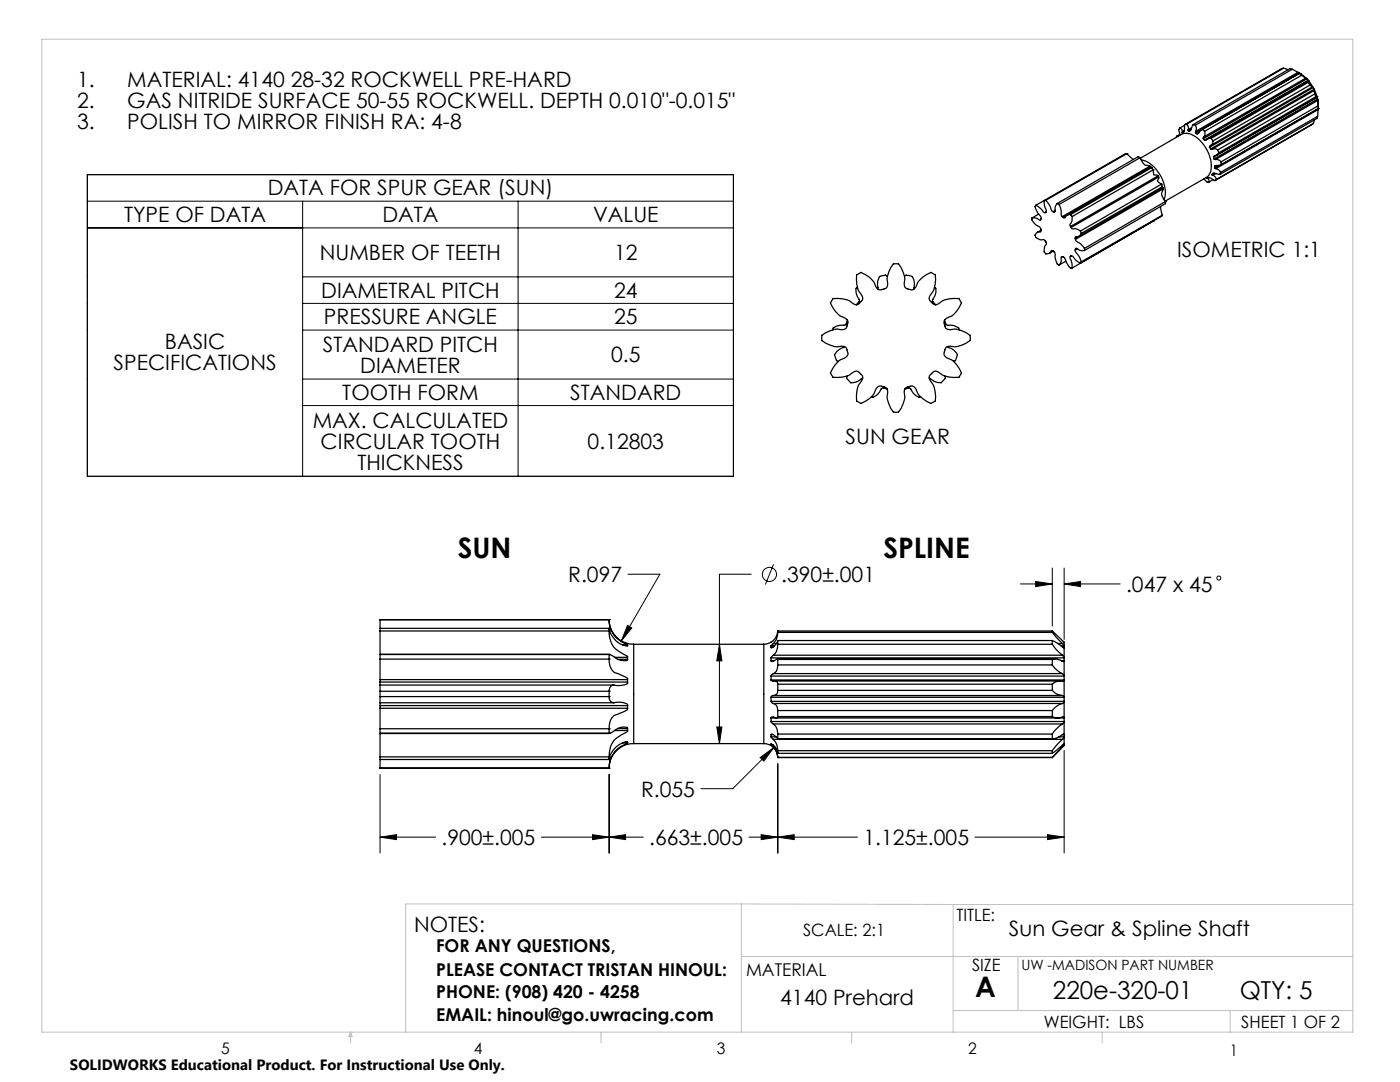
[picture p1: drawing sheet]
<svg xmlns="http://www.w3.org/2000/svg" width="279mm" height="216mm" viewBox="0 0 279 216" stroke-linecap="round" stroke-linejoin="round" font-family="sans-serif">
<g fill="none" stroke="#c0c0c0" stroke-width=".2">
<path d="M8.4 7.8h261.6v198.2h-261.6zM148 180.4v25.6M148 180.4h-67v25.6M148 190.9h122M148 180.4l42.2 .1M190.2 180.5v25.5M190.2 180.5h79.8M203.2 190.9v10.7M70 206v2.1M70 206l.3 .8h-.7zM119.9 206v2.1M170 206v2.1"/>
<path d="M190.2 201.6h79.8M220 206v2.1M245.5 201.6v4.4"/>
</g>
<g fill="none" stroke="#000" stroke-width=".2">
<path d="M17.4 34.9h129v60.1h-129zM17.4 40.1h129M17.4 45.5h129M60.4 40.1v54.9M60.4 55.2h86M103.4 40.1v54.9M60.4 60.5h86M60.4 65.9h86M60.4 75.6h86M60.4 80.9h86M125.3 114.6h6.4l-7.7 13.3M149.9 114.6h-6.3v33.8"/>
<path d="M154.4 112.6l-1.6 4M203.7 116.5h6.3M206.7 116l3.3 .5-3.3 .6zM210 113.3v11.6M212.4 116.5l3.3-.5v1.1zM212.4 113.3v14.3M212.4 116.5h11.2M125.2 124.8l.9 .5-2.1 2.6zM143.6 128.6l.5 3.3h-1zM75.8 154.6v15.6M121.6 154.5v15.7M143.1 145.1h1l-.5 3.3z"/>
<path d="M151.7 151.2l2.7-2-2 2.7zM154.4 149.2l-8.2 8.2h-6.3M155.2 152.4v17.8M212.4 149.7v20.5M75.8 167h11.1M75.8 167l3.3-.5v1zM108 167h20.4M118.3 166.5l3.3 .5-3.3 .5zM121.6 167l3.2-.5v1zM149.5 167h21.6M151.9 166.5l3.3 .5-3.3 .5zM155.2 167l3.3-.5v1z"/>
<path d="M194.6 167h17.8M209.1 166.5l3.3 .5-3.3 .5z"/>
<circle cx="153.6" cy="114.6" r="1.41"/>
<circle cx="243.2" cy="115.3" r=".42"/>
</g>
<path d="M143.1 145.1h1l-.5 3.3zM143.6 128.6l.5 3.3h-1zM125.2 124.8l-1.2 3.1 2.1-2.6zM151.7 151.2l.7 .7 2-2.7zM121.6 167l3.2-.5v1zM151.9 166.5l3.3 .5-3.3 .5zM155.2 167l3.3-.5v1zM209.1 166.5l3.3 .5-3.3 .5zM75.8 167l3.3-.5v1zM118.3 166.5l3.3 .5-3.3 .5zM206.7 116l3.3 .5-3.3 .6zM212.4 116.5l3.3-.5v1.1z" fill="#000"/>
<g fill="none" stroke="#000" stroke-width=".25">
<path d="M256.2 13.6l.9 .3M256.2 13.6l-.4 .1-19.4 11.2M256.2 13.6l-19.4 11.2M257.9 13.8l1.1 .6M257.9 13.8l-.4-.1-19.4 11.2M257.9 13.8l-19.4 11.2M259 14.4l.3 .2M259 14.4l-20.3 11.8M259.3 14.6l.3 .1M259.3 14.6l-20.7 11.9M259.3 14.6h.1M259.3 14.6l.5 .4"/>
<path d="M259.3 14.6l-19.5 11.3M259.3 14.6l-19.3 11.2M259.4 14.6l.2 .2M259.6 14.8h.1M259.6 14.7l1.2 1M259.8 15l.8 .6M259.8 15l-19.4 11.2M260.6 15.6l.2 .1M260.6 15.6l-20.4 11.7M260.8 15.7l.3 .3M260.8 15.7l-20.7 12M261.1 16.4l.3 .6"/>
<path d="M261.1 16v.1M261.1 16l1 1.5M261.1 16.2l-20.1 11.5M261.1 16.4l-19.4 11.2M261.1 16l-20.7 12M261.1 16.2v.2M261.1 16.2h.1M261.4 17l.5 .3M261.4 17l-19.3 11.1M261.9 17.3l.2 .2M261.9 17.3l-20.4 11.8M262.1 17.5l.2 .3"/>
<path d="M262.1 17.5l-20.7 11.9M262.3 17.8v.2M262.3 17.8l.6 1.6M262.3 17.8l-20.7 11.9M262.3 18l.1 .7M262.3 18l-20.4 11.8M262.4 18.7l.2 .6M262.4 18.7l-19.4 11.2M262.6 19.3l.1 .1 .1-.1M262.6 19.3l-19.4 11.2M262.8 19.4l-19.9 11.5M262.8 19.3l.1 .1"/>
<path d="M262.8 19.3h.1M262.9 19.4l.1 .4M262.9 19.4l-20.7 11.9M263 19.8v.2M263 19.8l.1 1.9M263 19.8l-20.7 11.9M208.7 40h-.2a3.4 3.4 0 0 0 .3 2.2l-.1 .2M208.7 40l.8 1.1 .4 1 .3 .1M224.9 30.7h.1M224.9 30.7l1.3 1.1M224.9 30.7h-.3l-17.9 10.3M224.9 30.7l-16.2 9.3"/>
<path d="M227.5 31.5h.1M227.5 31.5l.1 .2a1.59 1.59 0 0 0 1.8 1.4l.1 .1M227.5 31.5l-.3-.2-16.2 9.3M227.5 31.5l-16.2 9.3M227.6 31.6l8.2-4.8a3.1 3.1 0 0 1 3.4 1 7.2 7.2 0 0 1 2.4 6.5l-.4 .8-.5 .3-8.2 4.7M227.8 31.9a6.9 6.9 0 0 1 4.8 6.1l-.1 1.2-.2 .6M229.5 33.2l.2 .1M229.5 33.2l-17.5 10M229.7 33.3v.2M229.7 33.3l-.4 .2M229.8 33.5l.3 .4M229.8 33.5h-.6l-16.3 9.5"/>
<path d="M229.8 33.5h.1M229.8 33.5l-16.2 9.3M230.1 33.9h.1M230.1 33.9l.2 1 .7 .1 .1 .1M230.1 33.9l-16.1 9.3M231.1 35.1l.1 .2M231.1 35.1l-17.5 10.1M231.2 35.3l.1 .3a.55 .55 0 0 0-.3 .6 .55 .55 0 0 0 .5 .4l.3 .2M231.2 35.3l-17.5 10.1M231.8 36.8h.1M231.8 36.8l.2 .5M231.8 36.8l-16.2 9.3"/>
<path d="M231.9 37.3l.2 .2M232 37.3l-.3 .4-16.4 9.5M232 37.3l-16.2 9.3M232.1 37.5v.2M232.1 37.5l-.4 .2M232.1 37.7v.2a1.54 1.54 0 0 0 .2 2l.3 .3M232.1 37.7l-17.5 10.1M234.8 27.2v.2M234.8 27.2h.3M235.4 26.8l-.6 .4M235.5 25.5l-.3 .4 .2 1.1M235.5 25.5a.69 .69 0 0 1 .4 .9"/>
<path d="M236.3 26.1l-.4 .3M236.4 25l-.9 .5M236.4 24.9v.1a1.69 1.69 0 0 1-.3 1.4l-.2 .1v-.1M236.8 24.8l-.4 .1M236.8 24.8a.89 .89 0 0 1 .3 1.1M237.1 25.9l.1 .2M237.2 26.1h.2M237.6 26l-.2 .1M237.7 25.8l-.5 .3M237.8 25.5l-.7 .4M238.1 24.9l-.5 1.1-.2 .1M238.1 24.9l.4 .1"/>
<path d="M238.5 25a1.16 1.16 0 0 1 .2 1.2M238.6 26.5l.3 .2M238.7 26.2l-.1 .3M239.3 26.5l-.4 .2M240 25.8l-1.1 .9M240 25.8l.4 .4M240.1 27.7l.3 .3M240.2 27.3l-.1 .4M240.2 35.7l.7 .6h.4M240.4 26.2a.97 .97 0 0 1-.2 1.1M240.8 35.5l.1 .1M240.8 35.5h.1"/>
<path d="M240.8 35.5l.3-.1a1.92 1.92 0 0 1 1.3 .7M240.9 35.6a.57 .57 0 0 1 .4 .7M241.2 35.4l-.3 .2M241.4 29.4l.2 .3M241.5 29.1l-.1 .3M241.6 29.7l.3 .1M241.7 27.6a.97 .97 0 0 0-1.1 .4h-.2M241.7 27.6l.4 .5M241.9 34.9l.1 .1M241.9 29.8a1.07 1.07 0 0 1 1.1 .1M242 34.6l-.1 .3M242 35a.78 .78 0 0 1 .7 .8l-.3 .3"/>
<path d="M242.1 28.1a1.01 1.01 0 0 1-.6 1M242.1 35.8l-.8 .5M242.1 34.6h-.1M242.2 31.3l.1 .4M242.3 31.7l.3 .1M242.3 34.6l1.2 .2M242.3 34.6h-.3M242.3 34.6l-.4 .3M242.4 33.5l.2 .2M242.4 33.2v.3M242.6 31.8a1.05 1.05 0 0 1 1.1 .5M242.6 33.7a1.17 1.17 0 0 1 1 .7"/>
<path d="M242.6 34.6l-.6 .4M242.7 33l-.3 .2M243 29.9l.2 .6M243.2 30.5l-.3 .4-.7 .4M243.3 33l-.9 .5M243.6 34.4l-.1 .4M243.7 32.3v.5l-1 .2M262.1 24.7l-.3 .2M262.1 24.7l-19.7 11.4M262.3 23.9l-.2 .8M263 23.2l-.2 .4-19.3 11.2M263 23.2l-19.4 11.2"/>
<path d="M263 20v1.1M263 20l-20.4 11.8M263 21.1l.1 .6M263 21.9v1.3M263 21.7v.2M263 21.1l-19.3 11.2M263 21.9l-20.4 11.8M263.1 21.7h.1M263.1 21.7l-19.4 11.2M171 54.9l.8-.5a5.1 5.1 0 0 1 3.2 3.1 .79 .79 0 0 0 1.1 .2h.1a1.16 1.16 0 0 0 .9-1.6 4.3 4.3 0 0 1 1.2-3.5h1a5 5 0 0 1 1.2 4.3 .81 .81 0 0 0 .8 .8h.1a1.18 1.18 0 0 0 1.6-.9 4.6 4.6 0 0 1 2.9-2.4l.6 .4a4.8 4.8 0 0 1-1 4.4 1.38 1.38 0 0 0 .5 1.2l.1 .1a1.03 1.03 0 0 0 1.6-.2 4.8 4.8 0 0 1 3.8-.6l.3 .7a4.6 4.6 0 0 1-2.8 3 1.27 1.27 0 0 0-.4 1.6 1.04 1.04 0 0 0 1.5 .7 4.3 4.3 0 0 1 3.5 1.2v1a5 5 0 0 1-4.3 1.2 .76 .76 0 0 0-.7 .8l-.1 .1a1.16 1.16 0 0 0 .9 1.6 4.6 4.6 0 0 1 2.4 2.9l-.3 .7a4.8 4.8 0 0 1-4.5-1.1 1.19 1.19 0 0 0-1.2 .5l-.1 .1a.85 .85 0 0 0 0 1.3 4.3 4.3 0 0 1 .8 4.1l-.6 .4a4.6 4.6 0 0 1-3.1-2.9 1.27 1.27 0 0 0-1.6-.4 1.04 1.04 0 0 0-.7 1.5 4.8 4.8 0 0 1-1.3 3.5h-.8a4.3 4.3 0 0 1-1.4-3l.2-.9a1.19 1.19 0 0 0-1.1-1.2h-.1a1.04 1.04 0 0 0-1.4 1 4.4 4.4 0 0 1-2.9 2.4l-.6-.4a4.8 4.8 0 0 1 1-4.4 1.38 1.38 0 0 0-.5-1.3h-.1a.85 .85 0 0 0-1.2-.1 4.3 4.3 0 0 1-4.1 .9l-.4-.7a4.9 4.9 0 0 1 3.1-3.3 .71 .71 0 0 0 .2-1v-.2a1.16 1.16 0 0 0-1.6-.9 4.8 4.8 0 0 1-3.5-1.3v-.7a4.3 4.3 0 0 1 3-1.4l1 .1a1.19 1.19 0 0 0 1.1-1.1l.1-.1a1.04 1.04 0 0 0-1-1.3 4.6 4.6 0 0 1-2.4-2.9l.4-.7a4.8 4.8 0 0 1 4.4 1 1.38 1.38 0 0 0 1.2-.5l.1-.1a.85 .85 0 0 0 0-1.2 4.6 4.6 0 0 1-.9-4zM171.1 57.3l-.1 .1a2.5 2.5 0 0 0 .5 2.4v.4l-.6 .7M177.1 55.2l-.3-.3-1.1 .2a2.32 2.32 0 0 0-.5 2.4v.2"/>
<path d="M180.5 55.1l.3-.2 1.1 .2a2.67 2.67 0 0 1 .5 2.5v.1M186.5 57.3l.2 .1a2.82 2.82 0 0 1-.6 2.5l.1 .3 .6 .7M206 43.5v.3a2.67 2.67 0 0 0 1.5 1.5l.3 .5v.4a.9 .9 0 0 0-1.2 .9 1.07 1.07 0 0 0 1.1 .8 .77 .77 0 0 1 1 .3 .77 .77 0 0 1-.2 1 1.16 1.16 0 0 0 .1 1.3 .84 .84 0 0 0 1.2-.5l.4 .1M206.7 41l-.1 .1a4 4 0 0 0 1.2 2.2v.4l-.2 .3a1.9 1.9 0 0 0-1.6-.5M206.7 41a4 4 0 0 1 1.7 1.4h.3M207.3 42.7l-1.3 .8M207.8 45.9l-.8 .5M208.7 42.4h.1M210.2 50.1l.1 .1a.75 .75 0 0 1 .2 1l.5 1.5 .3 .2M210.2 42.2l.2 .1M210.2 50.1l-.7 .4M210.6 42.1l-.2 .2"/>
<path d="M210.6 42l-.4 .2M211 40.6l.3 .2M211 40.6a1.94 1.94 0 0 0-.5 1.6l-.1 .1M211.3 40.8a3.7 3.7 0 0 1 .5 2.2l.2 .2M211.3 52.9a1.94 1.94 0 0 0 .5-1.6h.3a.56 .56 0 0 1 .6 .6 2.13 2.13 0 0 0 1.1 1.6h.2M212 43.2l.2 .2M212.7 52.1l-1.4 .8M212.8 43l-.6 .4M213.6 42.8a1.15 1.15 0 0 0-1.2 .7l-.2-.1M213.6 42.8l.4 .4M213.6 45.2l.1 .2M213.7 45.4l.3 .2a1.87 1.87 0 0 1 1.6 .5"/>
<path d="M213.8 51l-.1 .1M214 43.2a1.87 1.87 0 0 1-.5 1.7l.1 .3M214.6 47.6v.2M214.6 49.9v.3l.9 1.2 .3 .8M214.6 47.8l.3 .4 .6 .3 .9 1.1M214.6 49.7l.2-.2a1.93 1.93 0 0 0 1.6 .5M214.6 49.7v.2M214.9 49.6l-.3 .1M215 49.6l-.4 .3M215.2 47.2l-.6 .4M215.6 46.1l.2 .5M215.8 46.6a1.1 1.1 0 0 1-1.2 .7v.3"/>
<path d="M215.8 52.2l-.1 .3a3.5 3.5 0 0 1-1.7-1.5l-.5 .2 .5 1.5v.8M216.4 49.6v.4M230.1 44.1h.1M231.6 41.2l.4 1.7M232 42.9l-.2 .3-17.8 10.3M232 42.9l-16.2 9.3M232.6 40.2h.1M232.6 40.2v.4l-16.2 9.4M232.6 40.2l-16.2 9.4M168.5 69.2l-.2 .2a2.46 2.46 0 0 0-1.7 1.5l.3 1.1 .4 .1M169.1 75l-.2 .5 .8 .8a2.68 2.68 0 0 0 2.5-.8M169.1 63.9l-.2 .4a.53 .53 0 0 1-.7 .6 2.08 2.08 0 0 0-2 .8v.1"/>
<path d="M177.1 77.6l-.5-.1a.55 .55 0 0 0-.8 .2 2.29 2.29 0 0 1-1.7 1.5h-.2M180.6 77.6l.4-.1a.57 .57 0 0 1 .9 .4 2.2 2.2 0 0 0 1.7 1.3h.1M188.5 63.9l.2 .4a.53 .53 0 0 0 .5 .6 2.21 2.21 0 0 1 2.2 .8v.1M188.6 75l.1 .5-.8 .8a3 3 0 0 1-2.4-.8M189.1 69.2l.1 .1a2.34 2.34 0 0 1 1.8 1.6l-.3 1.1-.4 .1M75.8 139v1.2M75.8 136.1v.6M75.8 136.7v1.2M75.8 137.9v1.1M75.8 131.5v4.1M75.8 135.6v.5M75.8 125.9v4.6"/>
<path d="M75.8 123.6v1.7M75.8 123.6h.1M75.8 136.7h46.8M75.8 130.6h45.8M75.8 123.6h45.8M75.8 139h45.8M75.8 136.1h49.4M75.8 137.9h45.8M75.8 131.5h45.8M75.8 135.6h49.4M75.8 125.9h45.8M121.6 123.9a4.9 4.9 0 0 0 4.9 4.7"/>
<path d="M121.6 139h.1M121.6 139a.99 .99 0 0 0 1.3 1.2 2.99 2.99 0 0 1 2.4 .4l-.1 .2M121.6 131.5a2.43 2.43 0 0 0 1.8 2.9l1.7 .8 .1 .4M121.6 130.6l.6 .2a3.2 3.2 0 0 0 3 .9v-.1M121.6 125.9a4.4 4.4 0 0 0 2.9 4.7l.7 .4v.2M121.6 125.4a4.2 4.2 0 0 0 3.6 3.5v-.1M121.6 123.6a5.2 5.2 0 0 0 3.7 5.1h-.1M121.6 137.9h.1M121.6 137.9v1.1M121.6 131.5h.1M121.6 130.6v.9M121.6 130.6h-45.8v.9"/>
<path d="M121.6 130.6h.1M121.6 125.9h.1M121.6 125.4v.5M121.6 125.4h-45.8v.5M121.6 123.6h.1M122.7 131.2h2.5M123.3 131.6h1.9M124.2 128.7h1M124.7 128.8h.5M125.2 136.1v.2a2.92 2.92 0 0 1-2.6 .4 1 1 0 0 0-1 1.2M125.2 135.6v.5M125.2 131.2v.4"/>
<path d="M125.2 128.7v.1M126.5 128.6v19.8M126.5 128.6h25.9M152.4 128.6v19.8M153.9 131.3v.6M153.9 134.9v.8M153.9 135.7l.3 .2M153.9 139.1v.8M153.9 139.9l.4 .5M153.9 128.9v.3M153.9 139.1h58.5M153.9 139.9h58.5"/>
<path d="M153.9 135.7h58.5M153.9 134.9h58.5M153.9 131.3h58.5M153.9 131.9h.6M153.9 129.2h.2M153.9 128.9h.7M154.3 135.9h.5l.3 .1 .1 .5M154.3 130.7l-.4 .6M154.3 134.4l-.4 .5M154.3 138.8l-.3 .1-.1 .2M154.3 128.4l-.4 .5M154.3 138.8h57.7"/>
<path d="M154.3 134.4h57.7M154.3 130.7h57.7M154.3 128.4h.6M154.7 135.9h56.9M155.2 131.5h55.3M155.2 125.9a2.83 2.83 0 0 1-1.3 2.3l-1.5 .4M155.2 137.8v.5l-.3 .3-.6 .2M155.2 131.6l-.1-.1-.9 .5-.3-.1M155.2 131.6v1.1M155.2 132.7a1.51 1.51 0 0 1-.9 1.7M155.2 136.5v1.3M155.2 125.9v.3"/>
<path d="M155.2 126.2a2.81 2.81 0 0 1-.9 2.2M155.2 127.8l-.1 .4a1.39 1.39 0 0 1-1.2 1M155.2 127.8v.8M155.2 128.6a2.39 2.39 0 0 1-.9 2.1M155.2 128.6h54.8M155.2 137.8h54.8M155.2 136.5h54.8M155.2 132.7h54.8M155.2 131.6h54.8M155.2 125.9h54.8M155.2 127.8h54.8M155.2 126.2h54.8"/>
<path d="M210 137.8a2.68 2.68 0 0 0 2 1M210 136.5v1.3M210 132.7a5 5 0 0 0 2 1.7M210 131.6a4.2 4.2 0 0 1 2.3 .4l.1-.1M210 131.6v1.1M210 128.6l.8 1 1.2 1.1M210 127.8l2.4 1.4M210 127.8v.8M210 125.9l2.4 2.3M210 126.2l2 2.2M210 125.9v.3M211.2 128.4h.8"/>
<path d="M211.8 128.9h.6M211.8 131.9h.6M212 138.8l.4 .3M212 134.4l.4 .5M212 130.7l.4 .6M212 128.4l.4 .5M212.2 129.2h.2M212.4 135.7l-.2 .2a2.46 2.46 0 0 0-2.2 .6M212.4 135.7v3.4M212.4 139.9l-.4 .5M212.4 139.9v3.4M212.4 131.9v3"/>
<path d="M212.4 139.1v.8M212.4 134.9v.8M212.4 129.2v2.1M212.4 131.3v.6M212.4 128.9v.3M212.4 128.2v.7M212.4 128.1v.1M75.8 140.2v.6M75.8 141.3v4.1M75.8 145.4v.9h45.8M75.8 140.8v.5M75.8 146.5v4.5"/>
<path d="M75.8 151v.6h45.8M75.8 151.6v1.7M75.8 153.3h.1M75.8 140.2h46.8M75.8 153.3h45.8M75.8 140.8h49.4M75.8 141.3h49.4M75.8 145.4h45.8M75.8 151h45.8M121.6 146.3l-45.8 .1M121.6 145.4h.1M121.6 145.4v.9"/>
<path d="M121.6 146.3h.1M121.6 151h.1M121.6 151v.6M121.6 153.3h.1M122.7 145.8h2.5M123.3 145.4h1.9M124.2 148.2h1M124.7 148.1h.5M125.2 145.4v.4M125.2 145.4l.1-.2a2.51 2.51 0 0 0-2.9 .7l-.7 .4M125.2 141.3l.1 .2a2.95 2.95 0 0 1-1.9 1 2.45 2.45 0 0 0-1.8 2.9M125.2 140.8v.5"/>
<path d="M125.2 148.2v.1a5.1 5.1 0 0 0-3.6 4.9M125.2 148.1v.1M125.2 148.1h.1a4.1 4.1 0 0 0-3.7 3.5M125.2 145.8v.2a8 8 0 0 0-3 2.2 5.4 5.4 0 0 0-.6 2.8M126.5 148.4a4.9 4.9 0 0 0-4.9 4.9M126.5 148.4h25.9M152.4 148.4a2.77 2.77 0 0 1 2.8 2.8M153.9 143.3v.7M153.9 144l.4 .5M153.9 146.6l.1-.1 .3 .1 .9 .7M153.9 146.6v.4M153.9 147l.4 .5"/>
<path d="M153.9 148.4a2.1 2.1 0 0 1 1.3 1.9M153.9 148.4v.2M153.9 148.6l.4 .4M153.9 143.3h1M153.9 144h58.5M153.9 146.6h.4M153.9 147h1M153.9 148.4h.1M153.9 148.6h.3M154.3 140.4a1.26 1.26 0 0 1 .9 1.4M154.3 144.5a2.36 2.36 0 0 1 .9 2M154.3 147.5a3.1 3.1 0 0 1 .9 2.3"/>
<path d="M154.3 149a3.2 3.2 0 0 1 .9 2.1M154.3 140.4h57.7M154.3 144.5h57.7M154.3 147.5h57.7M154.3 149h.3M155 143.3h56M155.2 147.4h54.9M155.2 141.8v1.2M155.2 143v.2l-1.1-.1-.2 .2M155.2 146.5v.9M155.2 149.8v.5M155.2 151.1v.1"/>
<path d="M155.2 151.2h54.8M155.2 141.8h54.8M155.2 143h54.8M155.2 146.5h54.8M155.2 149.8h54.8M155.2 150.3h54.8M155.2 151.1h54.8M210 141.8v1.2M210 143a3.5 3.5 0 0 0 2.3 .1l.1 .2M210 146.5v.9M210 149.8v.5M210 151.1v.1"/>
<path d="M211.2 143.3h1.2M211.3 147h1.1M211.7 149h.3M212 140.4a3.7 3.7 0 0 0-2 1.4M212 144.5a6.8 6.8 0 0 0-2 2M212 147.5l-2 2.3M212 149l-2 2.1M212.1 146.6h.3M212.1 148.6h.3M212.3 148.4h.1M212.4 144l-.4 .5M212.4 146.6l-.1-.1-.3 .1a2.97 2.97 0 0 1-1.8 .8"/>
<path d="M212.4 144v2.6M212.4 143.3v.7M212.4 146.6v.4M212.4 147l-.4 .5M212.4 148.4l-2.4 1.9M212.4 147v1.4M212.4 148.4v.2M212.4 148.6l-.4 .4M212.4 148.6l-2.4 2.6"/>
</g>
<g font-size="5.6">
<text x="91.4" y="111.3">SUN</text>
<text x="176.3" y="111.3">SPLINE</text>
<text x="194.6" y="199">A</text>
</g>
<g font-size="4.9">
<text x="210.1" y="199.4">220e-320-01</text>
<text x="247.4" y="199.4">QTY: 5</text>
</g>
<g font-size="4.2">
<text x="15.4" y="17.3">1.</text>
<text x="25.4" y="17.3">MATERIAL: 4140 28-32 ROCKWELL PRE-HARD</text>
<text x="15.4" y="21.5">2.</text>
<text x="25.4" y="21.5">GAS NITRIDE SURFACE 50-55 ROCKWELL. DEPTH 0.010&quot;-0.015&quot;</text>
<text x="15.4" y="25.7">3.</text>
<text x="25.4" y="25.7">POLISH TO MIRROR FINISH RA: 4-8</text>
<text x="53.4" y="39">DATA FOR SPUR GEAR (SUN)</text>
<text x="24.8" y="44.3">TYPE OF DATA</text>
<text x="76.3" y="44.3">DATA</text>
<text x="118.4" y="44.3">VALUE</text>
<text x="63.8" y="51.9">NUMBER OF TEETH</text>
<text x="122.6" y="51.9">12</text>
<text x="234.9" y="51.3">ISOMETRIC 1:1</text>
<text x="64.1" y="59.4">DIAMETRAL PITCH</text>
<text x="122.6" y="59.4">24</text>
<text x="64.7" y="64.7">PRESSURE ANGLE</text>
<text x="122.6" y="64.7">25</text>
<text x="32.9" y="69.7">BASIC</text>
<text x="64.5" y="70.2">STANDARD PITCH</text>
<text x="22.7" y="73.9">SPECIFICATIONS</text>
<text x="71.9" y="74.4">DIAMETER</text>
<text x="122" y="72.3">0.5</text>
<text x="68.3" y="79.8">TOOTH FORM</text>
<text x="113.8" y="79.8">STANDARD</text>
<text x="62.4" y="85.4">MAX. CALCULATED</text>
<text x="64" y="89.5">CIRCULAR TOOTH</text>
<text x="117.3" y="89.5">0.12803</text>
<text x="168.8" y="88.7">SUN GEAR</text>
<text x="71.3" y="93.7">THICKNESS</text>
<text x="113.4" y="116.2">R.097</text>
<text x="155.9" y="116.2">.390±.001</text>
<text x="224.7" y="118.1">.047 x 45</text>
<text x="127.9" y="158.9">R.055</text>
<text x="88.1" y="168.6">.900±.005</text>
<text x="129.6" y="168.6">.663±.005</text>
<text x="172.3" y="168.6">1.125±.005</text>
<text x="82.6" y="185.9">NOTES:</text>
<text x="201.4" y="186.8">Sun Gear &amp; Spline Shaft</text>
<text x="155.7" y="200.6">4140 Prehard</text>
</g>
<g font-size="3.5">
<text x="87" y="190">FOR ANY QUESTIONS,</text>
<text x="87" y="194.7">PLEASE CONTACT TRISTAN HINOUL:</text>
<text x="148.9" y="194.7">MATERIAL</text>
<text x="87" y="199.2">PHONE: (908) 420 - 4258</text>
<text x="87" y="203.7">EMAIL: hinoul@go.uwracing.com</text>
</g>
<g font-size="3.4">
<text x="190.9" y="183.8">TITLE:</text>
<text x="160.3" y="186.8">SCALE: 2:1</text>
<text x="194" y="193.8">SIZE</text>
<text x="208.3" y="205.1">WEIGHT: LBS</text>
<text x="247.7" y="205.1">SHEET 1 OF 2</text>
</g>
<g font-size="3.2">
<text x="44.2" y="210.4">5</text>
<text x="94.6" y="210.3">4</text>
<text x="143.1" y="210.4">3</text>
<text x="193.2" y="210.3">2</text>
<text x="245.4" y="210.6">1</text>
</g>
<text font-size="3" x="14" y="213.5">SOLIDWORKS Educational Product. For Instructional Use Only.</text>
<text font-size="2.8" x="203.8" y="193.5">UW -MADISON PART NUMBER</text>
</svg>
